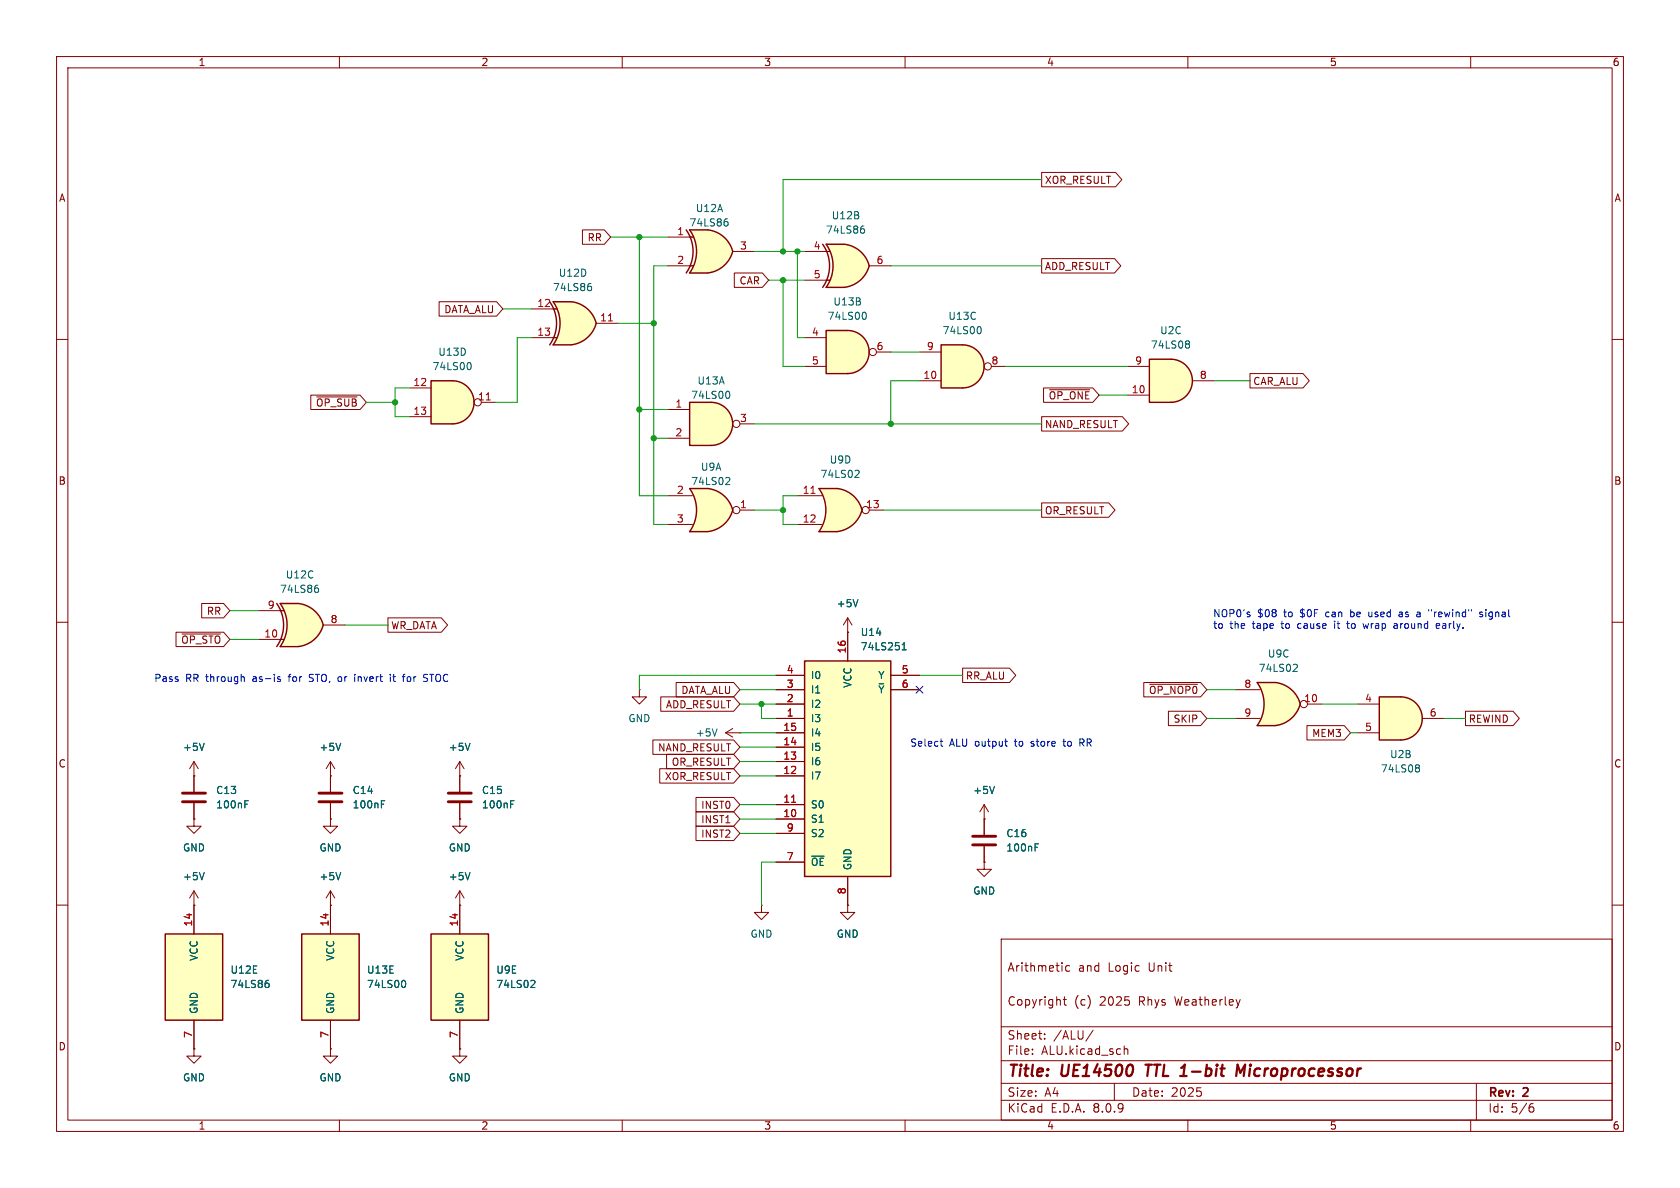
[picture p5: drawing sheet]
<svg xmlns="http://www.w3.org/2000/svg" width="297mm" height="210mm" viewBox="0 0 297 210" stroke-linecap="round" stroke-linejoin="round" font-family="sans-serif">
<g fill="none" stroke="#840000" stroke-width=".18">
<path d="M10 10h277v190h-277zM12 12h273v186h-273zM60 10v2M110 10v2M160 10v2M210 10v2M260 10v2M10 60h2M285 60h2M10 110h2M285 110h2M81.3 137.2h.1"/>
<path d="M81.3 134.6l-.8 1.3M81.3 134.6v2.6M81.3 134.6l.7 1.3M10 160h2M177 166h108v32h-108zM188 176.7h.5M188.2 176.2v1.3l.3 .2M189.1 170.8l-.4-.1-.3 .3v.4l.1 .2h.6M285 160h2M60 198v2M110 198v2M160 198v2"/>
<path d="M177 194.5h108M177 191.5h108M177 187.5h108M177 181.5h108M182.5 186.3v.1M182.5 185.5v.1M184.7 183.6v.1M184.7 182.8v.1M193.2 182.1l-1.2 2M197 191.5v3M198.7 184.9v1.5M198.7 185.5l.3-.1 .3 .1 .1 .9"/>
<path d="M210 198v2M211.6 192.3h.7M212.2 192.9l.2 .3-.2 .5M260 198v2M261 191.5v6.5M270.6 195.7h.4l.2 .3-.1 .5-.5 .1M271 195.1l-.4 .1"/>
</g>
<path d="M202.5 188.2h1.1M203.1 188.2l-.3 2M218.5 190.2l.3-2 .5 1.4 .8-1.4-.2 2" fill="none" stroke="#840000" stroke-width=".4"/>
<path d="M83.1 131.4l-.4 1.3" fill="none" stroke="#006464" stroke-width=".18"/>
<path d="M148.6 45.6l5.1 1.4a5.2 5.2 0 0 1-4.4 3.8z" fill="#ffffc2" stroke="#ffffc2" stroke-width=".18"/>
<path d="M146 50.8h3.2M146 43.2h3.2" fill="none" stroke="#ffffc2" stroke-width=".18"/>
<path d="M146 43.2h3.2v7.6h-3.2a6.7 6.7 0 0 0 0-7.6z" fill="#ffffc2"/>
<g fill="#ffffc2" stroke="#ffffc2" stroke-width=".18">
<path d="M149.3 43.2a5.1 5.1 0 0 1 4.4 3.8l-5 1.3z"/>
<path d="M125.7 71.1a3.8 3.8 0 0 1 3.8 3.8 3.8 3.8 0 0 1-3.8 3.8z"/>
</g>
<path d="M145.4 43.2a6.6 6.6 0 0 1 0 7.6M149.2 43.2h-3.2a6.6 6.6 0 0 1 0 7.6h3.2M149.3 43.2a5.1 5.1 0 0 1 4.4 3.8 5.2 5.2 0 0 1-4.4 3.8" fill="none" stroke="#840000" stroke-width=".25"/>
<path d="M142.2 49.5h4.5M142.2 44.5h4.5M153.7 47h3.8" fill="none" stroke="#840000" stroke-width=".18"/>
<path d="M152.5 39.9h.2M152.4 40.4h.2l.3 .3-.1 .4-.4 .1" fill="none" stroke="#006464" stroke-width=".18"/>
<path d="M121.9 71.1h3.8v7.6h-3.8z" fill="#ffffc2"/>
<path d="M121.9 71.1h3.8a3.8 3.8 0 0 1 3.8 3.8 3.8 3.8 0 0 1-3.8 3.8h-3.8z" fill="none" stroke="#840000" stroke-width=".25"/>
<g fill="none" stroke="#840000" stroke-width=".18">
<path d="M118.1 72.4h3.8M118.1 77.5h3.8M130.8 74.9h2.5"/>
<circle cx="130.2" cy="74.9" r=".63"/>
</g>
<path d="M128.7 69.2a.79 .79 0 0 1 0 1.2" fill="none" stroke="#006464" stroke-width=".18"/>
<path d="M52.1 109.1l5 1.4a5.2 5.2 0 0 1-4.4 3.8z" fill="#ffffc2" stroke="#ffffc2" stroke-width=".18"/>
<path d="M49.5 114.3h3.2M49.5 106.7h3.2" fill="none" stroke="#ffffc2" stroke-width=".18"/>
<path d="M49.5 106.7h3.2v7.6h-3.2a6.7 6.7 0 0 0 0-7.6z" fill="#ffffc2"/>
<path d="M52.7 106.7a5.1 5.1 0 0 1 4.4 3.8l-4.9 1.3z" fill="#ffffc2" stroke="#ffffc2" stroke-width=".18"/>
<path d="M48.9 106.7a6.6 6.6 0 0 1 0 7.6M49.5 106.7h3.2a5.1 5.1 0 0 1 4.4 3.8 5.2 5.2 0 0 1-4.4 3.8h-3.2a6.6 6.6 0 0 0 0-7.6z" fill="none" stroke="#840000" stroke-width=".25"/>
<g fill="none" stroke="#840000" stroke-width=".18">
<path d="M45.7 113h4.5M45.7 108h4.5M57.1 110.5h3.9M34.3 137.2h.1M34.3 134.6v5.4M34.3 134.6l-.8 1.3M34.3 134.6l.8 1.3M58.4 137.2h.1M58.4 134.6v5.4M58.4 134.6l-.7 1.3M58.4 134.6l.8 1.3M34.3 144.8v1.3h1.3l-1.3 1.2-1.3-1.2h1.3"/>
<path d="M34.3 144.8h.1M34.3 142v2.8M58.4 144.8v1.3h1.3l-1.3 1.2-1.3-1.2h1.3M58.4 144.8h.1M58.4 142v2.8"/>
</g>
<path d="M55.8 103.9h.3l.2 .3v.4l-.5 .1M56 103.4h.2M36.1 131.4l-.4 1.3M60.2 131.4l-.4 1.3M43.3 142.2h.4M43.3 141.5h.6M67.4 142.2h.4M67.4 141.5h.6" fill="none" stroke="#006464" stroke-width=".18"/>
<path d="M32.3 141.7h4M32.3 140.2h4M56.4 141.7h4.1M56.4 140.2h4.1" fill="none" stroke="#840000" stroke-width=".51"/>
<path d="M76.2 165.1h10.2v15.2h-10.2z" fill="#ffffc2"/>
<path d="M76.2 165.1h10.2v15.2h-10.2z" fill="none" stroke="#840000" stroke-width=".25"/>
<path d="M81.3 137.2v2.8M81.3 142v2.8M81.3 157.5v7.6M81.3 157.5l-.8 1.3M81.3 157.5l.7 1.3M81.3 160h.1M81.3 185.4v1.3h1.2l-1.2 1.3-1.3-1.3h1.3M81.3 185.4h.1M81.3 180.3v5.1" fill="none" stroke="#840000" stroke-width=".18"/>
<path d="M83.1 154.2l-.4 1.3M90.3 142.2h.4M90.3 141.5h.6M94 173.3l.5 .1 .1 .3-.8 .9h.8" fill="none" stroke="#006464" stroke-width=".18"/>
<path d="M79.2 141.7h4.1M79.2 140.2h4.1" fill="none" stroke="#840000" stroke-width=".51"/>
<path d="M80 67.3a3.8 3.8 0 0 1 3.8 3.8 3.8 3.8 0 0 1-3.8 3.8z" fill="#ffffc2" stroke="#ffffc2" stroke-width=".18"/>
<path d="M76.2 67.3h3.8v7.6h-3.8z" fill="#ffffc2"/>
<path d="M76.2 67.3h3.8a3.8 3.8 0 0 1 3.8 3.8 3.8 3.8 0 0 1-3.8 3.8h-3.8z" fill="none" stroke="#840000" stroke-width=".25"/>
<g fill="none" stroke="#840000" stroke-width=".18">
<path d="M72.4 68.6h3.8M72.4 73.7h3.8M85.1 71.1h2.5M34.3 157.5l-.8 1.3M34.3 157.5v2.5M34.3 157.5l.8 1.3M81.3 144.8v1.3h1.2l-1.2 1.2-1.3-1.2h1.3M81.3 144.8h.1M34.3 160h.1M34.3 185.4v1.3h1.3l-1.3 1.3-1.3-1.3h1.3M34.3 185.4h.1M58.4 185.4v1.3h1.3l-1.3 1.3-1.3-1.3h1.3"/>
<path d="M58.4 185.4h.1"/>
<circle cx="84.5" cy="71.1" r=".63"/>
</g>
<path d="M86 70.7h.7" fill="none" stroke="#a90000" stroke-width=".18"/>
<path d="M83 64.1a.79 .79 0 0 1 0 1.2M36.1 154.2l-.4 1.3" fill="none" stroke="#006464" stroke-width=".18"/>
<path d="M53.3 165.1h10.2v15.2h-10.2z" fill="#ffffc2"/>
<path d="M53.3 165.1h10.2v15.2h-10.2z" fill="none" stroke="#840000" stroke-width=".25"/>
<path d="M58.4 160v5.1M58.4 180.3v5.1" fill="none" stroke="#840000" stroke-width=".18"/>
<path d="M71.4 173.3a.79 .79 0 0 1 0 1.3" fill="none" stroke="#006464" stroke-width=".18"/>
<path d="M29.2 165.1h10.2v15.2h-10.2z" fill="#ffffc2"/>
<path d="M29.2 165.1h10.2v15.2h-10.2z" fill="none" stroke="#840000" stroke-width=".25"/>
<path d="M113 121.9v1.3h1.3l-1.3 1.3-1.2-1.3h1.2M113 121.9h.1M128.3 129.5l1.2 .8M128.3 129.5h2.5M129.5 128.8l-1.2 .7M130.8 129.5h.1M58.4 157.5l-.7 1.3M58.4 157.5v2.5M58.4 157.5l.8 1.3M34.3 160v5.1M58.4 160h.1M34.3 180.3v5.1" fill="none" stroke="#840000" stroke-width=".18"/>
<path d="M126.8 128.8l-.5 1.3M60.2 154.2l-.4 1.3M47.1 173.8h.2l.3 .2-.1 .4-.4 .2M47.2 173.3h.3" fill="none" stroke="#006464" stroke-width=".18"/>
<path d="M100.4 55.8l5 1.3a5.2 5.2 0 0 1-4.4 3.9z" fill="#ffffc2" stroke="#ffffc2" stroke-width=".18"/>
<path d="M97.8 53.3h3.2M97.8 61h3.2" fill="none" stroke="#ffffc2" stroke-width=".18"/>
<path d="M97.8 53.3h3.2v7.7h-3.2a6.7 6.7 0 0 0 0-7.7z" fill="#ffffc2"/>
<g fill="#ffffc2" stroke="#ffffc2" stroke-width=".18">
<path d="M101 53.3a5.1 5.1 0 0 1 4.4 3.9l-5 1.2z"/>
<path d="M124.5 88.8l5 1.4a5.2 5.2 0 0 1-4.4 3.8z"/>
</g>
<path d="M97.2 53.3a6.6 6.6 0 0 1 0 7.7M101 53.3h-3.2a6.6 6.6 0 0 1 0 7.7h3.2M101 53.3a5.1 5.1 0 0 1 4.4 3.8 5.2 5.2 0 0 1-4.4 3.9" fill="none" stroke="#840000" stroke-width=".25"/>
<path d="M94 59.7h4.4M94 54.6h4.4M105.4 57.2h3.8" fill="none" stroke="#840000" stroke-width=".18"/>
<path d="M107.6 56.7h.7" fill="none" stroke="#a90000" stroke-width=".18"/>
<path d="M104.1 50.6h.2l.3 .2-.1 .5-.4 .1M104.2 50.1h.3" fill="none" stroke="#006464" stroke-width=".18"/>
<path d="M121.9 94h3.2M121.9 86.4h3.2" fill="none" stroke="#ffffc2" stroke-width=".18"/>
<path d="M121.9 86.4h3.2v7.6h-3.2a6.7 6.7 0 0 0 0-7.6z" fill="#ffffc2"/>
<g fill="#ffffc2" stroke="#ffffc2" stroke-width=".18">
<path d="M125.1 86.4a5.1 5.1 0 0 1 4.4 3.8l-4.9 1.3z"/>
<path d="M124.5 43.1l5 1.3a5.2 5.2 0 0 1-4.4 3.9z"/>
</g>
<path d="M125.1 86.4h-3.2a6.6 6.6 0 0 1 0 7.6h3.2M125.1 86.4a5.1 5.1 0 0 1 4.4 3.8 5.2 5.2 0 0 1-4.4 3.8" fill="none" stroke="#840000" stroke-width=".25"/>
<g fill="none" stroke="#840000" stroke-width=".18">
<path d="M118.1 87.6h4.3M118.1 92.7h4.3M130.8 90.2h2.5"/>
<circle cx="130.2" cy="90.2" r=".63"/>
</g>
<path d="M128.5 84.4l.4 .1 .1 .3-.8 .9h.8" fill="none" stroke="#006464" stroke-width=".18"/>
<path d="M121.9 48.3h3.2M121.9 40.6h3.2" fill="none" stroke="#ffffc2" stroke-width=".18"/>
<path d="M121.9 40.6h3.2v7.7h-3.2a6.7 6.7 0 0 0 0-7.7z" fill="#ffffc2"/>
<g fill="#ffffc2" stroke="#ffffc2" stroke-width=".18">
<path d="M125.1 40.6a5.1 5.1 0 0 1 4.4 3.9l-4.9 1.2z"/>
<path d="M170.2 61a3.8 3.8 0 0 1 3.8 3.8 3.8 3.8 0 0 1-3.8 3.8z"/>
</g>
<path d="M121.3 40.6a6.6 6.6 0 0 1 0 7.7M125.1 40.6h-3.2a6.6 6.6 0 0 1 0 7.7h3.2M125.1 40.6a5.1 5.1 0 0 1 4.4 3.8 5.2 5.2 0 0 1-4.4 3.9" fill="none" stroke="#840000" stroke-width=".25"/>
<path d="M118.1 47h4.5M118.1 41.9h4.5M129.5 44.5h3.8M174 152.4v1.3h1.3l-1.3 1.2-1.3-1.2h1.3M174 152.4h.1" fill="none" stroke="#840000" stroke-width=".18"/>
<path d="M128.2 39.2h.3l.2 .2v.4l-.5 .1M128.4 38.7h.2" fill="none" stroke="#006464" stroke-width=".18"/>
<path d="M166.4 61h3.8v7.6h-3.8z" fill="#ffffc2"/>
<path d="M166.4 61h3.8a3.8 3.8 0 0 1 3.8 3.8 3.8 3.8 0 0 1-3.8 3.8h-3.8z" fill="none" stroke="#840000" stroke-width=".25"/>
<g fill="none" stroke="#840000" stroke-width=".18">
<path d="M162.6 67.3h3.8M162.6 62.2h3.8M175.3 64.8h2.5"/>
<circle cx="174.6" cy="64.8" r=".63"/>
</g>
<path d="M173.2 57.7a.79 .79 0 0 1 0 1.3" fill="none" stroke="#006464" stroke-width=".18"/>
<path d="M247.6 123.2a3.8 3.8 0 0 1 3.8 3.8 3.8 3.8 0 0 1-3.8 3.8z" fill="#ffffc2" stroke="#ffffc2" stroke-width=".18"/>
<path d="M243.8 123.2h3.8v7.6h-3.8z" fill="#ffffc2"/>
<path d="M243.8 123.2h3.8a3.8 3.8 0 0 1 3.8 3.8 3.8 3.8 0 0 1-3.8 3.8h-3.8z" fill="none" stroke="#840000" stroke-width=".25"/>
<path d="M240 124.5h3.8M240 129.5h3.8M251.5 127h3.8" fill="none" stroke="#840000" stroke-width=".18"/>
<path d="M250.5 135.2h.2l.2 .2-.2 .3M250.5 135.7h.2M250.7 135.7l.2 .3v.2l-.1 .2-.3 .1" fill="none" stroke="#006464" stroke-width=".18"/>
<path d="M224.8 123.1l5.1 1.4a5.2 5.2 0 0 1-4.4 3.8z" fill="#ffffc2" stroke="#ffffc2" stroke-width=".18"/>
<path d="M222.2 128.3h3.2M222.2 120.7h3.2" fill="none" stroke="#ffffc2" stroke-width=".18"/>
<path d="M222.2 120.7h3.2v7.6h-3.2a6.7 6.7 0 0 0 0-7.6z" fill="#ffffc2"/>
<g fill="#ffffc2" stroke="#ffffc2" stroke-width=".18">
<path d="M225.5 120.6a5.1 5.1 0 0 1 4.4 3.9l-5 1.3z"/>
<path d="M207 63.5a3.8 3.8 0 0 1 3.8 3.8 3.8 3.8 0 0 1-3.8 3.8z"/>
</g>
<path d="M225.4 120.7h-3.2a6.6 6.6 0 0 1 0 7.6h3.2M225.5 120.6a5.1 5.1 0 0 1 4.4 3.9 5.2 5.2 0 0 1-4.4 3.8" fill="none" stroke="#840000" stroke-width=".25"/>
<g fill="none" stroke="#840000" stroke-width=".18">
<path d="M218.4 121.9h4.4M218.4 127h4.4M231.1 124.5h2.6"/>
<circle cx="230.5" cy="124.5" r=".63"/>
</g>
<path d="M228.8 117.4l.4 .1 .2 .3-.8 .9h.8" fill="none" stroke="#006464" stroke-width=".18"/>
<path d="M203.2 63.5h3.8v7.6h-3.8z" fill="#ffffc2"/>
<path d="M203.2 63.5h3.8a3.8 3.8 0 0 1 3.8 3.8 3.8 3.8 0 0 1-3.8 3.8h-3.8z" fill="none" stroke="#840000" stroke-width=".25"/>
<path d="M199.4 69.9h3.8M199.4 64.8h3.8M210.8 67.3h3.8" fill="none" stroke="#840000" stroke-width=".18"/>
<path d="M209.8 60.3h.3l.2 .2-.2 .3M209.8 60.8h.3M210.1 60.8l.2 .3v.2l-.1 .2h-.4" fill="none" stroke="#006464" stroke-width=".18"/>
<path d="M147.4 88.8l5 1.4a5.2 5.2 0 0 1-4.4 3.8z" fill="#ffffc2" stroke="#ffffc2" stroke-width=".18"/>
<path d="M144.8 94h3.2M144.8 86.4h3.2" fill="none" stroke="#ffffc2" stroke-width=".18"/>
<path d="M144.8 86.4h3.2v7.6h-3.2a6.7 6.7 0 0 0 0-7.6z" fill="#ffffc2"/>
<g fill="#ffffc2" stroke="#ffffc2" stroke-width=".18">
<path d="M148 86.4a5.1 5.1 0 0 1 4.4 3.8l-5 1.3z"/>
<path d="M149.9 58.4a3.8 3.8 0 0 1 3.8 3.8 3.8 3.8 0 0 1-3.8 3.8z"/>
</g>
<path d="M144.8 86.4h3.2a5.1 5.1 0 0 1 4.4 3.8 5.2 5.2 0 0 1-4.4 3.8h-3.2a6.6 6.6 0 0 0 0-7.6z" fill="none" stroke="#840000" stroke-width=".25"/>
<g fill="none" stroke="#840000" stroke-width=".18">
<path d="M141 87.6h4.3M141 92.7h4.3M153.7 90.2h2.5M149.9 111.8h.1M149.9 109.2l-.8 1.3M149.9 109.2v2.6M149.9 109.2l.7 1.3M174 144.8v2.8M174 149.6v2.8M134.6 160v1.3h1.3l-1.3 1.3-1.3-1.3h1.3M134.6 160h.1M149.9 160v1.3h1.2l-1.2 1.3-1.3-1.3h1.3"/>
<path d="M149.9 160h.1"/>
<circle cx="153" cy="90.2" r=".63"/>
</g>
<path d="M143.4 87.2h.7" fill="none" stroke="#a90000" stroke-width=".18"/>
<path d="M151.3 83.1l.5 .1 .1 .3-.8 .9h.8M151.7 106l-.4 1.3M183 149.8h.4M183 149.2h.6" fill="none" stroke="#006464" stroke-width=".18"/>
<path d="M172 149.4h4M172 147.8h4" fill="none" stroke="#840000" stroke-width=".51"/>
<path d="M146 58.4h3.9v7.6h-3.9z" fill="#ffffc2"/>
<path d="M146 58.4h3.9a3.8 3.8 0 0 1 3.8 3.8 3.8 3.8 0 0 1-3.8 3.8h-3.9z" fill="none" stroke="#840000" stroke-width=".25"/>
<g fill="none" stroke="#840000" stroke-width=".18">
<path d="M142.2 59.7h3.8M142.2 64.8h3.8M154.9 62.2h2.6M174 144.8h.1M174 142.2l-.8 1.3M174 142.2v2.6M174 142.2l.8 1.3"/>
<circle cx="154.3" cy="62.2" r=".63"/>
</g>
<path d="M152.8 55.2a.79 .79 0 0 1 0 1.3M175.8 139l-.4 1.3" fill="none" stroke="#006464" stroke-width=".18"/>
<path d="M142.2 116.8h15.3v38.1h-15.3z" fill="#ffffc2"/>
<path d="M142.2 116.8h15.3v38.1h-15.3z" fill="none" stroke="#840000" stroke-width=".25"/>
<g fill="none" stroke="#840000" stroke-width=".18">
<path d="M184.1 30.5h13.1l1.1 1.3-1.1 1.2h-13.1zM77.6 53.3h10.2l1.1 1.3-1.1 1.3h-10.2zM103 40.6h3.8l1.1 1.3-1.1 1.3h-3.8zM129.8 48.3h5l1.1 1.2-1.1 1.3h-5zM184.1 45.7h12.9l1.1 1.3-1.1 1.3h-12.9zM54.9 69.8h8.8l1.1 1.3-1.1 1.3h-8.8zM56 70.2h7.1M184.1 73.7h14.3l1.1 1.2-1.1 1.3h-14.3zM184.5 68.6h8.7l1.1 1.3-1.1 1.2h-8.7zM185.5 68.9h7.2M221 66h9.4l1.1 1.3-1.1 1.3h-9.4zM184.1 88.9h11.9l1.1 1.3-1.1 1.2h-11.9z"/>
<path d="M31.1 111.8h8.4l1.1 1.2-1.1 1.3h-8.4zM32.2 112.1h6.8M35.7 106.7h3.8l1.1 1.3-1.1 1.2h-3.8zM68.6 109.2h9.4l1.1 1.3-1.1 1.3h-9.4zM137.2 119.4h5M149.9 111.8h.1M149.9 111.8v5M157.5 119.4h5.1M170.2 118.1h8.3l1.1 1.3-1.1 1.3h-8.3zM34.3 137.2h.1M34.3 137.2v2.8M58.4 137.2h.1"/>
<path d="M58.4 137.2v2.8M81.3 137.2h.1M81.3 137.2v2.8M115.4 130.8h14.3l1.1 1.3-1.1 1.3h-14.3zM116.6 135.9h13.1l1.1 1.3-1.1 1.2h-13.1zM116.8 123.2h12.9l1.1 1.3-1.1 1.2h-12.9zM117.8 133.3h11.9l1.1 1.3-1.1 1.3h-11.9zM119.5 120.6h10.2l1.1 1.3-1.1 1.3h-10.2zM137.2 127h5M137.2 137.2h5M137.2 134.6h5M137.2 132.1h5"/>
<path d="M137.2 129.5h5M137.2 124.5h5M137.2 121.9h5M157.5 121.9h5.1M202.2 120.6h10l1.2 1.3-1.2 1.3h-10zM203.2 121h8.5M206.6 125.7h5.6l1.2 1.3-1.2 1.3h-5.6zM231.1 128.3h6.5l1.2 1.2-1.2 1.3h-6.5zM259.1 125.7h8.4l1.1 1.3-1.1 1.3h-8.4zM34.3 144.8h.1M34.3 142v2.8M58.4 144.8h.1"/>
<path d="M58.4 142v2.8M81.3 144.8h.1M81.3 142v2.8M123 141h6.7l1.1 1.2-1.1 1.3h-6.7zM123 146h6.7l1.1 1.3-1.1 1.3h-6.7zM123 143.5h6.7l1.1 1.3-1.1 1.3h-6.7zM137.2 144.8h5M137.2 142.2h5M137.2 152.4h5M137.2 147.3h5M149.9 154.9v5.1M174 144.8h.1"/>
<path d="M174 152.4h.1M174 144.8v2.8M174 149.6v2.8M34.3 160h.1M34.3 160v5.1M58.4 160h.1M58.4 160v5.1M81.3 160h.1M81.3 160v5.1M149.9 160h.1M34.3 185.4h.1M34.3 180.3v5.1"/>
<path d="M58.4 185.4h.1M58.4 180.3v5.1M81.3 185.4h.1M81.3 180.3v5.1"/>
</g>
<path d="M139.9 141.8h.8" fill="none" stroke="#a90000" stroke-width=".18"/>
<g fill="none" stroke="#006464" stroke-width=".18">
<path d="M151.7 106l-.4 1.3M159.5 114.9h.7M159.5 114l.3-.4v1.3M36.1 131.4l-.4 1.3M60.2 131.4l-.4 1.3M83.1 131.4l-.4 1.3M155.4 120.9h.8M175.8 139l-.4 1.3M36.1 154.2l-.4 1.3M43.3 142.2h.4M43.3 141.5h.6M60.2 154.2l-.4 1.3"/>
<path d="M67.4 142.2h.4M67.4 141.5h.6M83.1 154.2l-.4 1.3M90.3 142.2h.4M90.3 141.5h.6M183 149.8h.4M183 149.2h.6M47.1 173.8h.2l.3 .2-.1 .4-.4 .2M47.2 173.3h.3M71.4 173.3a.79 .79 0 0 1 0 1.3M94 173.3l.5 .1 .1 .3-.8 .9h.8"/>
</g>
<g fill="none" stroke="#0000c2" stroke-width=".18">
<path d="M43 119.6l.2 .2v.7M49.2 119.6l.3 .1M54.9 119.2l-.2 .2 .2 .4M69 119.2v.1M69 119.6v.9M69.4 119.6h.5M69.6 119.2v1.1l.2 .2M72.2 119.6l-.2 .3v.3l.2 .3M75.1 119.2l.5 .1M75.4 119.9l.2 .2-.2 .4M76 119.2h.7M220.9 108.7v.3"/>
<path d="M235.9 110.2v.9M238.1 110.2h.4M238.2 109.8v1.1l.3 .2M238.8 107.8v1.2M238.8 109h.1M238.9 108.2h-.1M241 110.2l.2 .9 .2-.6 .3 .6M242 108.2v.7l.4 .1M246.5 111h.5M246.5 110.3h.5v.8M247 110.5l-.5 .2M247.4 108.2h.5"/>
<path d="M247.9 108.5l-.4 .1-.2 .1 .2 .3h.4M250.6 108.2h.4l.1 .8M251.1 109h-.5M251.1 108.5l-.5 .1M253.9 110.7l.6-.2v-.2l-.4-.1-.2 .2 .1 .6h.5M262.1 108.2h-.3l-.2 .2v.2l.5 .1v.3h-.5M262.7 107.8v.1M262.7 108.2v.8M49.2 120l.3 .1 .1 .2-.2 .2h-.2M54.7 120.4l.2 .1M166.2 131.1h.5M166.4 130.6v1.1l.3 .2"/>
<path d="M177.6 131.1h.5M177.9 131.8l.2 .1M187.9 131.1h.5M188.1 130.6v1.2M190.9 131.3h.5M191.2 131.3l.4 .6M191.4 130.6h-.5v1.3"/>
</g>
<g fill="none" stroke="#009600" stroke-width=".18">
<path d="M184.1 31.8h-45.7v12.7M88.9 54.6h5.1M94 59.7h-2.6v11.4h-3.8M107.9 41.9h10.2M109.2 57.2h6.4M113 41.9v45.7h5.1M118.1 47h-2.5v45.7h2.5M133.3 44.5h8.9M135.9 49.5h6.3M138.4 49.5v15.3h3.8M141 44.5v15.2h1.2M157.5 47h26.6"/>
<path d="M64.8 71.1h5M72.4 68.6h-2.6v5.1h2.6M113 72.4h5.1M115.6 77.5h2.5M133.3 74.9h50.8M157.5 62.2h5.1M162.6 67.3h-5.1v7.6M177.8 64.8h21.6M194.3 69.9h5.1M214.6 67.3h6.4M133.3 90.2h5.1M141 87.6h-2.6v5.1h2.6"/>
<path d="M156.2 90.2h27.9M40.6 113h5.1M40.6 108h5.1M61 110.5h7.6M137.2 119.4h-24.2v2.5M162.6 119.4h7.6M130.8 124.5h6.4M130.8 121.9h6.4M130.8 129.5h6.4M130.8 134.6h6.4M130.8 132.1h6.4M130.8 137.2h6.4"/>
<path d="M134.6 124.5v2.5h2.6M213.4 121.9h5M213.4 127h5M233.7 124.5h6.3M238.8 129.5h1.2M255.3 127h3.8M130.8 147.3h6.4M130.8 142.2h6.4M130.8 144.8h6.4M137.2 152.4h-2.6v7.6"/>
</g>
<path d="M162 121.3l1.2 1.2M163.2 121.3l-1.2 1.2" fill="none" stroke="#000084" stroke-width=".18"/>
<g fill="#009600" stroke="#009600" stroke-width=".18">
<circle cx="138.4" cy="49.5" r=".46"/>
<circle cx="157.5" cy="74.9" r=".46"/>
<circle cx="134.6" cy="124.5" r=".46"/>
<circle cx="115.6" cy="57.2" r=".46"/>
<circle cx="69.8" cy="71.1" r=".46"/>
<circle cx="113" cy="41.9" r=".46"/>
<circle cx="138.4" cy="90.2" r=".46"/>
<circle cx="138.4" cy="44.5" r=".46"/>
<circle cx="141" cy="44.5" r=".46"/>
<circle cx="113" cy="72.4" r=".46"/>
<circle cx="115.6" cy="77.5" r=".46"/>
</g>
<g font-size="2.8" fill="#840000">
<text x="178" y="190.9">Title:</text>
<text x="187.7" y="190.9">UE14500</text>
<text x="203.4" y="190.9">TTL 1-bit</text>
<text x="221" y="190.9">Microprocessor</text>
</g>
<g font-size="2.1" fill="#840000">
<text x="178" y="172">Arithmetic</text>
<text x="190.6" y="172">and</text>
<text x="196" y="172">Logic</text>
<text x="203.2" y="172">Unit</text>
<text x="178" y="178">Copyright</text>
<text x="189.9" y="178">(c)</text>
<text x="194.5" y="178">2025</text>
<text x="201.5" y="178">Rhys</text>
<text x="208" y="178">Weatherley</text>
<text x="178" y="184">Sheet:</text>
<text x="186.2" y="184">/ALU/</text>
<text x="178" y="186.7">File:</text>
<text x="184.1" y="186.7">ALU.kicad_sch</text>
<text x="178" y="196.9">KiCad</text>
<text x="178" y="194.1">Size:</text>
<text x="184.7" y="194.1">A4</text>
<text x="185.7" y="196.9">E.D.A.</text>
<text x="193.3" y="196.9">8.0.9</text>
<text x="200" y="194.1">Date:</text>
<text x="207" y="194.1">2025</text>
<text x="263" y="194.3">Rev:</text>
<text x="263" y="196.9">Id:</text>
<text x="267.1" y="196.9">5/6</text>
<text x="269.4" y="194.3">2</text>
</g>
<g font-size="1.8" fill="#840000">
<text x="35" y="11.9">1</text>
<text x="85" y="11.9">2</text>
<text x="135" y="11.9">3</text>
<text x="185" y="11.9">4</text>
<text x="235" y="11.9">5</text>
<text x="285" y="11.9">6</text>
<text x="10.3" y="35.9">A</text>
<text x="184.6" y="32.7">XOR_RESULT</text>
<text x="285.3" y="35.9">A</text>
<text x="103.8" y="42.9">RR</text>
<text x="184.6" y="47.9">ADD_RESULT</text>
<text x="130.6" y="50.5">CAR</text>
<text x="78.4" y="55.6">DATA_ALU</text>
<text x="185.3" y="70.8">~{OP_ONE}</text>
<text x="221.5" y="68.3">CAR_ALU</text>
<text x="55.8" y="72.1">~{OP_SUB}</text>
<text x="184.6" y="75.9">NAND_RESULT</text>
<text x="10.3" y="85.9">B</text>
<text x="285.3" y="85.9">B</text>
<text x="184.6" y="91.1">OR_RESULT</text>
<text x="31.9" y="114">~{OP_STO}</text>
<text x="36.5" y="108.9">RR</text>
<text x="69.1" y="111.4">WR_DATA</text>
<text x="117.6" y="125.4">ADD_RESULT</text>
<text x="120.3" y="122.9">DATA_ALU</text>
<text x="170.7" y="120.3">RR_ALU</text>
<text x="203" y="122.9">~{OP_NOP0}</text>
<text x="207.4" y="128">SKIP</text>
<text x="231.9" y="130.5">MEM3</text>
<text x="259.6" y="128">REWIND</text>
<text x="10.3" y="135.9">C</text>
<text x="116.2" y="133">NAND_RESULT</text>
<text x="118.7" y="135.6">OR_RESULT</text>
<text x="285.3" y="135.9">C</text>
<text x="117.4" y="138.1">XOR_RESULT</text>
<text x="123.9" y="143.2">INST0</text>
<text x="123.9" y="148.3">INST2</text>
<text x="123.9" y="145.7">INST1</text>
<text x="10.3" y="185.9">D</text>
<text x="285.3" y="185.9">D</text>
<text x="35" y="199.9">1</text>
<text x="85" y="199.9">2</text>
<text x="135" y="199.9">3</text>
<text x="185" y="199.9">4</text>
<text x="235" y="199.9">5</text>
<text x="285" y="199.9">6</text>
</g>
<g font-size="1.8" fill="#a90000">
<text x="119.6" y="41.7">1</text>
<text x="119.6" y="46.7">2</text>
<text x="130.7" y="44.2">3</text>
<text x="143.8" y="44.2">4</text>
<text x="154.9" y="46.7">6</text>
<text x="143.8" y="49.3">5</text>
<text x="94.9" y="54.4">12</text>
<text x="94.9" y="59.4">13</text>
<text x="106" y="56.9">11</text>
<text x="143.4" y="59.4">4</text>
<text x="143.4" y="64.5">5</text>
<text x="154.9" y="62">6</text>
<text x="163.8" y="62">9</text>
<text x="175.2" y="64.5">8</text>
<text x="200.6" y="64.5">9</text>
<text x="73" y="68.3">12</text>
<text x="84.4" y="70.9">11</text>
<text x="163.2" y="67.1">10</text>
<text x="200" y="69.6">10</text>
<text x="212" y="67.1">8</text>
<text x="73" y="73.4">13</text>
<text x="119.3" y="72.1">1</text>
<text x="119.3" y="77.2">2</text>
<text x="130.7" y="74.7">3</text>
<text x="119.6" y="87.4">2</text>
<text x="130.7" y="89.9">1</text>
<text x="141.8" y="87.4">11</text>
<text x="153" y="89.9">13</text>
<text x="119.6" y="92.5">3</text>
<text x="141.8" y="92.5">12</text>
<text x="47.2" y="107.7">9</text>
<text x="46.6" y="112.8">10</text>
<text x="58.3" y="110.2">8</text>
<text x="139" y="119.1">4</text>
<text x="149.6" y="115.6" transform="rotate(-90 149.6 115.6)">16</text>
<text x="159.3" y="119.1">5</text>
<text x="139" y="124.2">2</text>
<text x="139" y="121.7">3</text>
<text x="159.3" y="121.7">6</text>
<text x="219.9" y="121.7">8</text>
<text x="230.5" y="124.2">10</text>
<text x="241.2" y="124.2">4</text>
<text x="138.4" y="131.8">14</text>
<text x="138.4" y="129.3">15</text>
<text x="139" y="126.7">1</text>
<text x="219.9" y="126.7">9</text>
<text x="241.2" y="129.3">5</text>
<text x="252.7" y="126.7">6</text>
<text x="138.4" y="136.9">12</text>
<text x="138.4" y="134.4">13</text>
<text x="138.4" y="142">11</text>
<text x="138.4" y="144.5">10</text>
<text x="139" y="147.1">9</text>
<text x="139" y="152.1">7</text>
<text x="149.6" y="158.2" transform="rotate(-90 149.6 158.2)">8</text>
<text x="34" y="163.9" transform="rotate(-90 34 163.9)">14</text>
<text x="58.2" y="163.9" transform="rotate(-90 58.2 163.9)">14</text>
<text x="81" y="163.9" transform="rotate(-90 81 163.9)">14</text>
<text x="34" y="183.6" transform="rotate(-90 34 183.6)">7</text>
<text x="58.2" y="183.6" transform="rotate(-90 58.2 183.6)">7</text>
<text x="81" y="183.6" transform="rotate(-90 81 183.6)">7</text>
</g>
<g font-size="1.8" fill="#006464">
<text x="121.8" y="40.2">74LS86</text>
<text x="122.9" y="37.7">U12A</text>
<text x="145.9" y="41.5">74LS86</text>
<text x="146.9" y="39">U12B</text>
<text x="97.7" y="51.7">74LS86</text>
<text x="98.7" y="49.1">U12D</text>
<text x="146.2" y="56.7">74LS00</text>
<text x="147.2" y="54.2">U13B</text>
<text x="166.5" y="59.3">74LS00</text>
<text x="167.6" y="56.7">U13C</text>
<text x="205" y="59.3">U2C</text>
<text x="76.4" y="65.6">74LS00</text>
<text x="77.4" y="63.1">U13D</text>
<text x="203.4" y="61.8">74LS08</text>
<text x="122.1" y="70.7">74LS00</text>
<text x="123.2" y="68.2">U13A</text>
<text x="123.8" y="83.4">U9A</text>
<text x="146.6" y="82.1">U9D</text>
<text x="122.1" y="86">74LS02</text>
<text x="145" y="84.7">74LS02</text>
<text x="49.4" y="105">74LS86</text>
<text x="50.4" y="102.5">U12C</text>
<text x="147.8" y="107.5">+5V</text>
<text x="152.1" y="112.6">U14</text>
<text x="152.1" y="115.2">74LS251</text>
<text x="222.4" y="119">74LS02</text>
<text x="224.1" y="116.4">U9C</text>
<text x="143.3" y="125.3">I2</text>
<text x="143.3" y="122.8">I1</text>
<text x="143.3" y="120.2">I0</text>
<text x="150.7" y="121.7" transform="rotate(-90 150.7 121.7)">VCC</text>
<text x="155.2" y="120.2">Y</text>
<text x="155.2" y="122.8">~{Y}</text>
<text x="111" y="127.9">GND</text>
<text x="122.9" y="130.4">+5V</text>
<text x="143.3" y="127.9">I3</text>
<text x="143.3" y="130.4">I4</text>
<text x="32.3" y="132.9">+5V</text>
<text x="56.4" y="132.9">+5V</text>
<text x="79.2" y="132.9">+5V</text>
<text x="143.3" y="135.5">I6</text>
<text x="143.3" y="132.9">I5</text>
<text x="244" y="136.8">74LS08</text>
<text x="245.6" y="134.2">U2B</text>
<text x="38.1" y="143.1">100nF</text>
<text x="38.1" y="140.6">C13</text>
<text x="62.2" y="143.1">100nF</text>
<text x="62.2" y="140.6">C14</text>
<text x="85.1" y="143.1">100nF</text>
<text x="85.1" y="140.6">C15</text>
<text x="143.3" y="143.1">S0</text>
<text x="143.3" y="138">I7</text>
<text x="172" y="140.6">+5V</text>
<text x="143.3" y="145.6">S1</text>
<text x="143.3" y="148.2">S2</text>
<text x="177.8" y="148.2">C16</text>
<text x="32.3" y="150.7">GND</text>
<text x="32.3" y="155.8">+5V</text>
<text x="56.4" y="150.7">GND</text>
<text x="56.4" y="155.8">+5V</text>
<text x="79.2" y="155.8">+5V</text>
<text x="79.2" y="150.7">GND</text>
<text x="143.3" y="153.3">~{OE}</text>
<text x="150.7" y="153.9" transform="rotate(-90 150.7 153.9)">GND</text>
<text x="177.8" y="150.7">100nF</text>
<text x="172" y="158.3">GND</text>
<text x="132.6" y="166">GND</text>
<text x="147.8" y="166">GND</text>
<text x="35.2" y="169.9" transform="rotate(-90 35.2 169.9)">VCC</text>
<text x="40.6" y="172.3">U12E</text>
<text x="59.3" y="169.9" transform="rotate(-90 59.3 169.9)">VCC</text>
<text x="64.8" y="172.3">U13E</text>
<text x="82.1" y="169.9" transform="rotate(-90 82.1 169.9)">VCC</text>
<text x="87.6" y="172.3">U9E</text>
<text x="35.2" y="179.3" transform="rotate(-90 35.2 179.3)">GND</text>
<text x="40.6" y="174.9">74LS86</text>
<text x="59.3" y="179.3" transform="rotate(-90 59.3 179.3)">GND</text>
<text x="64.8" y="174.9">74LS00</text>
<text x="82.1" y="179.3" transform="rotate(-90 82.1 179.3)">GND</text>
<text x="87.6" y="174.9">74LS02</text>
<text x="32.3" y="191.4">GND</text>
<text x="56.4" y="191.4">GND</text>
<text x="79.2" y="191.4">GND</text>
</g>
<g font-size="1.8" fill="#0000c2">
<text x="214.4" y="109.3">NOP0's</text>
<text x="214.4" y="111.4">to</text>
<text x="217.4" y="111.4">the</text>
<text x="221.6" y="111.4">tape</text>
<text x="222.3" y="109.3">$08</text>
<text x="226.8" y="111.4">to</text>
<text x="227.1" y="109.3">to</text>
<text x="229.9" y="111.4">cause</text>
<text x="230.2" y="109.3">$0F</text>
<text x="234.8" y="109.3">can</text>
<text x="236.6" y="111.4">it</text>
<text x="239.1" y="111.4">to</text>
<text x="239.4" y="109.3">be</text>
<text x="242.1" y="111.4">wrap</text>
<text x="242.8" y="109.3">used</text>
<text x="247.7" y="111.4">around</text>
<text x="248.4" y="109.3">as</text>
<text x="251.7" y="109.3">a</text>
<text x="254.1" y="109.3">&quot;rewind&quot;</text>
<text x="255.4" y="111.4">early.</text>
<text x="263.3" y="109.3">signal</text>
<text x="27.2" y="120.8">Pass</text>
<text x="32.8" y="120.8">RR through</text>
<text x="45" y="120.8">as-is</text>
<text x="51.5" y="120.8">for</text>
<text x="55.3" y="120.8">STO, or</text>
<text x="63.7" y="120.8">invert</text>
<text x="70.2" y="120.8">it</text>
<text x="72.7" y="120.8">for</text>
<text x="76.6" y="120.8">STOC</text>
<text x="160.8" y="132.2">Select</text>
<text x="167.9" y="132.2">ALU output</text>
<text x="179.7" y="132.2">to</text>
<text x="182.7" y="132.2">store</text>
<text x="188.7" y="132.2">to</text>
<text x="191.7" y="132.2">RR</text>
</g>
</svg>
